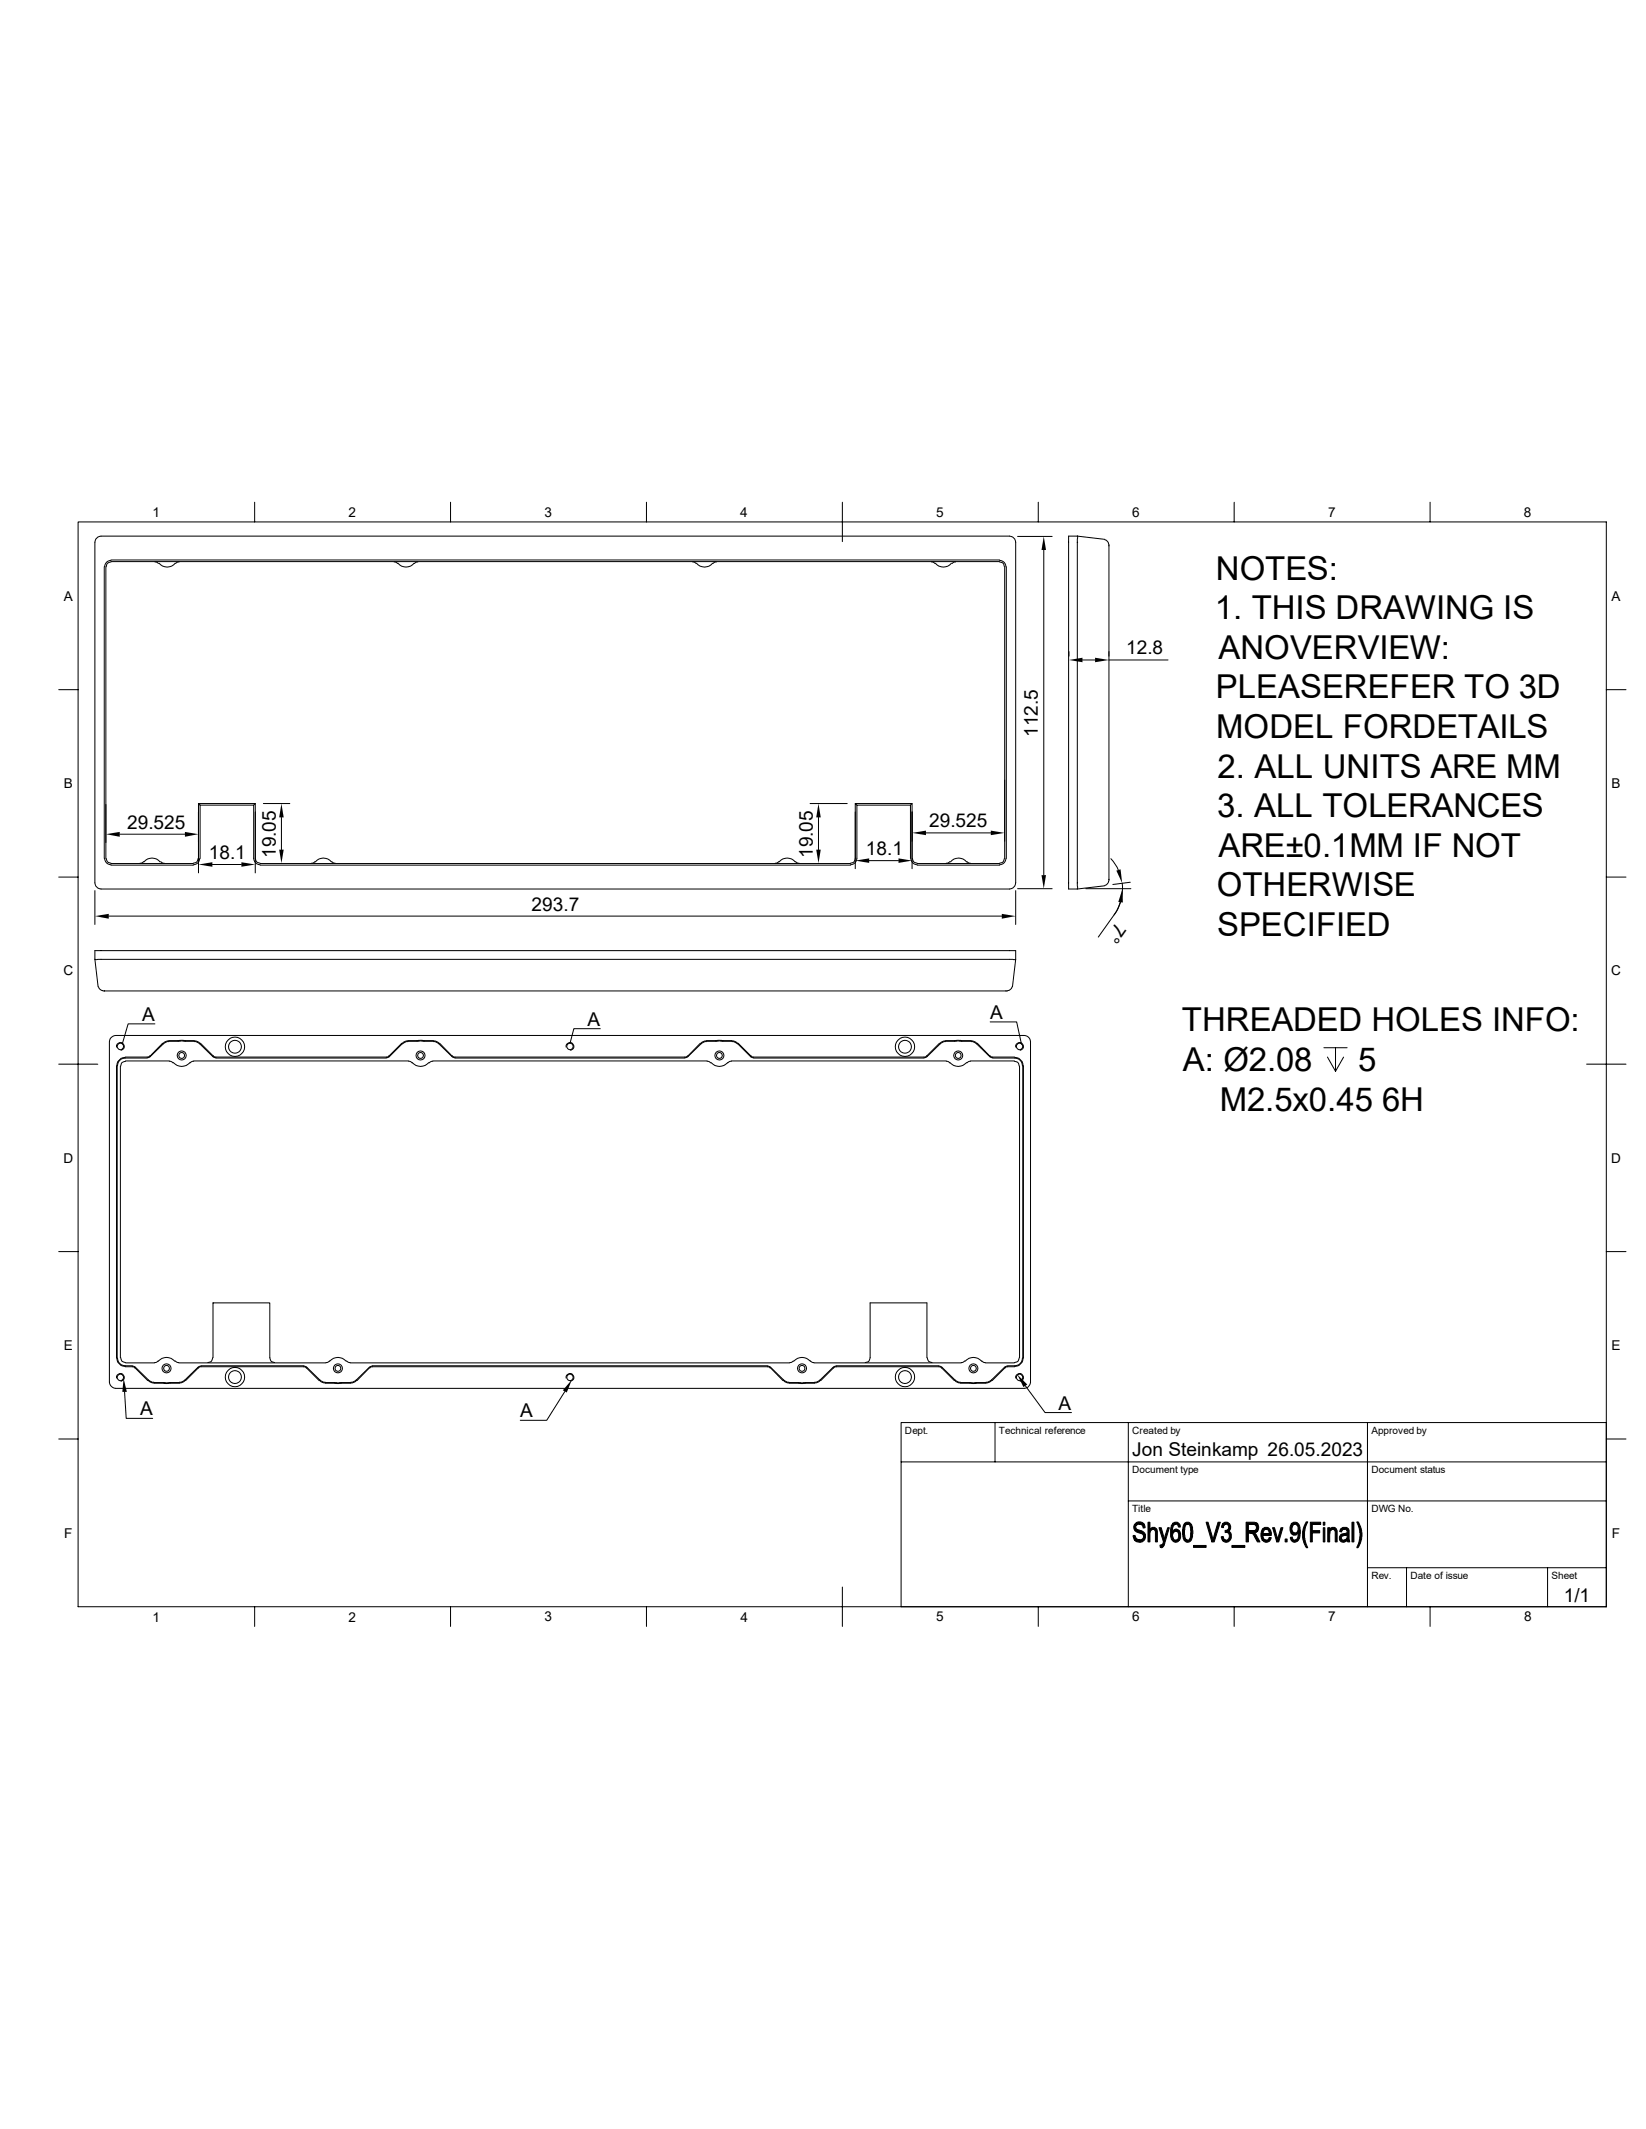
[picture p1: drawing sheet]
<svg xmlns="http://www.w3.org/2000/svg" width="216mm" height="279mm" viewBox="0 0 216 279" stroke-linecap="round" stroke-linejoin="round" font-family="sans-serif">
<g fill="none" stroke="#000" stroke-width=".13">
<path d="M10.2 68.5h200.5v142.4h-200.5zM12.4 71.2h.1M12.6 70.7l.2-.2 .5-.1h119.3l.5 .3 .1 .5v44.9l-.4 .4-.4 .2-119.4-.1-.4-.3-.2-.4v-44.7zM13.3 70.4h.1M13.7 74.4v38.2M13.9 74.4v38.2M14.6 73.5a.87 .87 0 0 0-.9 .9M14.6 73.7l-.2 .1a.52 .52 0 0 0-.5 .6M14.6 73.5h116.5M14.6 73.7h116.5M20.3 73.7l.3 .1 .2 .2M20.9 73.9a1.36 1.36 0 0 0 2.1 0"/>
<path d="M23.5 73.7l-.3 .1-.2 .2M33.4 65.9v2.6M51.7 73.7l.2 .1 .3 .2M52.2 73.9a1.36 1.36 0 0 0 2.1 0M54.8 73.7l-.2 .1-.2 .2M59.1 65.9v2.6M84.8 65.9v2.6M90.8 73.7l.3 .1 .2 .2M91.4 73.9a1.36 1.36 0 0 0 2.1 0M94 73.7l-.3 .1-.2 .2M110.5 65.9v5.2M122.2 73.7l.2 .1 .2 .2"/>
<path d="M122.7 73.9a1.36 1.36 0 0 0 2.1 0M125.3 73.7l-.2 .1-.2 .2M131.1 73.5a.87 .87 0 0 1 .9 .9M131.1 73.7l.2 .1a.52 .52 0 0 1 .4 .6M131.8 74.4v38.2M132 74.4v38.2M132.4 70.4h.1M133.2 71.2h.1M133.5 70.4h4.5M136.2 65.9v2.6M136.9 72.2v42.7M141.3 71.2h.1"/>
<path d="M141.3 71.2v44.7M141.4 70.4h-1.2v46.3h1.1M144.9 70.8a.7 .7 0 0 1 .5 .6M144.9 70.8l-3.6-.4v.8M145.5 71.4v44.2M161.9 65.9v2.6M187.6 65.9v2.6M7.7 90.5h2.5M140.2 85.5v.6M142 86.6h1.6M145.5 86.6h7.7M210.7 90.5h2.6"/>
<path d="M7.7 115.1h2.5M12.4 115.9h.1M12.4 116.9v4.4M13.3 116.7h.1M13.7 112.6a.87 .87 0 0 0 .9 .9M13.9 112.6l.1 .2a.52 .52 0 0 0 .6 .5M14.6 113.5h10.8M14.6 113.3h10.8M15.7 109.5h8.6M18.8 113.1l-.2 .1-.2 .1M18.9 113.1a1.36 1.36 0 0 1 2.1 0M21.1 113.1l.2 .1 .2 .1"/>
<path d="M26 112.6v.2a.52 .52 0 0 1-.6 .5M26 105.5h7.5l-.2 .2M26 106.6v8M26.2 112.6a.87 .87 0 0 1-.8 .9M26.2 105.7h7.1v6.9a.87 .87 0 0 0 .8 .9M26.2 105.7v6.9M26.2 105.7l-.2-.2v7.1M27.9 113.5h3.8M33.5 112.6v.2a.52 .52 0 0 0 .6 .5M33.5 105.5v9.1M34.1 113.5h77.4M34.1 113.3h77.4"/>
<path d="M34.5 105.5h3.5M36.9 107.3v4.2M41.3 113.1l-.2 .1-.2 .1M41.4 113.1a1.36 1.36 0 0 1 2.1 0M43.5 113.1l.2 .1 .3 .1M102.2 113.1l-.3 .1-.2 .1M102.2 113.1a1.36 1.36 0 0 1 2.1 0M104.4 113.1l.2 .1 .2 .1M106.3 105.5h4.8M107.4 107.3v4.2M112.2 106.6v7.4M112.2 105.5h7.4l-.2 .2"/>
<path d="M112.4 105.7l-.2-.2-.1 7.3a.52 .52 0 0 1-.6 .5M114 112.9h3.9M119.4 112.6v-6.9h-7v6.9a.87 .87 0 0 1-.9 .9M119.5 112.6a.87 .87 0 0 0 .8 .9M119.6 105.5v8.5M119.7 112.6v.2a.52 .52 0 0 0 .6 .5M120.3 113.5h10.8M120.3 113.3h10.8M121.5 109.3h8.5M124.6 113.1l-.2 .1-.3 .1M124.7 113.1a1.36 1.36 0 0 1 2.1 0M126.8 113.1l.2 .1 .3 .1"/>
<path d="M131.7 112.6v.2a.52 .52 0 0 1-.6 .5M132 112.6a.87 .87 0 0 1-.9 .9M132.4 116.7h.1M133.2 115.9h.1M133.2 116.9v4.4M133.5 116.6h4.5M141.3 115.9h.1M141.3 115.9v.8M142.4 116.6h5.9M144.9 116.2l-3.6 .5M145.4 115.6a.7 .7 0 0 1-.5 .6M145.7 112.7l.8 1.1 .2 .4"/>
<path d="M147 118.4l-.4 .9-.4 .7M147.2 115.9a5.9 5.9 0 0 1-1.1 4.2l-2 2.9M148.3 115.8l-2.3 .3M210.7 115.1h2.6M7.7 139.7h5.1M12.4 125.9v-1.1h120.8v1.1M12.4 125.9h120.8M12.4 125.9l.5 3.6M12.9 129.5a.7 .7 0 0 0 .6 .5M13.5 130h118.7M14.3 120.2h117.1M14.5 136.3l.3-.3 .4-.1h119.4l.4 .4 .2 .4v44.7l-.2 .4a.74 .74 0 0 1-.6 .4h-119.5l-.3-.3-.2-.5v-44.7z"/>
<path d="M15.3 139.9v38.3M15.3 137.4a.52 .52 0 0 1 .4-.6 .52 .52 0 0 1 .6 .4 .52 .52 0 0 1-.4 .6M15.4 139.9v38.3M15.8 139.9v38.3M16.4 138.8a1.16 1.16 0 0 0-1.1 1.1M16.5 139.3h-.2a.52 .52 0 0 0-.5 .6M16.5 139.2h5.7M19.3 138.9h-2.9a1.01 1.01 0 0 0-1 1M19.6 138.6l-.2 .1h-3M20.3 134.4h-3.5l-.8 2.6M21.3 136.9l-1.6 1.7M22.1 136.6l-.4 .1-.3 .2"/>
<path d="M22.1 136.7l-.5 .2-2 1.8-.3 .1M22.2 139.3h.3l.2 .2M22.7 139.4a1.45 1.45 0 0 0 2.2 0M23.6 136.5l-1.5 .1M23.6 136.6h.5M23.6 136.6l-1.5 .1M23.6 136.7h.4M24.1 136.5l1.4 .1M24.1 136.6l1.4 .1M25.4 139.3h-.3l-.2 .2M25.4 139.2h28.2M25.5 136.6l.4 .1 .3 .2"/>
<path d="M25.5 136.7l.5 .2 2 1.8 .3 .1M26.3 136.9l1.7 1.7M28 138.6l.2 .1h22.6l.2-.1M28.3 138.9h22.4M52.7 136.9l-1.7 1.7M52.7 137l-1.7 1.7-.3 .1M53.5 136.6l-.4 .1-.4 .2M53.5 136.7h-.2l-.5 .3M53.6 139.3h.2l.3 .2M54.1 139.4a1.45 1.45 0 0 0 2.2 0M54.9 136.5l-1.4 .1M54.9 136.6h.5"/>
<path d="M54.9 136.6l-1.4 .1M54.9 136.7h.5M55.4 136.5l1.5 .1M55.4 136.6l1.5 .1M56.8 139.3h-.3l-.2 .2M56.8 139.2h36M56.9 136.6l.4 .1 .3 .2M56.9 136.7l.5 .2 2 1.8 .3 .1M57.7 136.9l1.6 1.7M59.4 138.6l.2 .1h30.3l.3-.1M59.7 138.9h30.1M74.3 137.4a.52 .52 0 0 1 .4-.6 .52 .52 0 0 1 .6 .4 .52 .52 0 0 1-.5 .6"/>
<path d="M78.7 135h-3.4l-.5 1.9M91.9 136.9l-1.7 1.7M92.7 136.6l-.5 .1-.3 .2M92.7 136.7l-.6 .2-1.9 1.8-.4 .1M92.8 139.3h.2l.2 .2M93.3 139.4a1.45 1.45 0 0 0 2.2 0M94.1 136.5l-1.4 .1M94.1 136.6h.5M94.1 136.6l-1.4 .1M94.1 136.7h.5M94.6 136.5l1.4 .1M94.6 136.6l1.4 .1"/>
<path d="M95.9 139.3h-.2l-.2 .2M95.9 139.2h28.2M96 136.6l.4 .1 .4 .2M96 136.7h.2l.5 .3M96.8 137l1.7 1.7 .3 .1M96.8 136.9l1.7 1.7M98.5 138.6l.3 .1h22.5l.2-.1M98.8 138.9h22.4M123.2 136.9l-1.7 1.7M124 136.6l-.4 .1-.3 .2M124 136.7l-.5 .2-2 1.8-.3 .1M124.1 139.3h.3l.2 .2"/>
<path d="M124.6 139.4a1.45 1.45 0 0 0 2.2 0M125.4 136.5l-1.4 .1M125.4 136.6h.5M125.4 136.6l-1.4 .1M125.5 136.7h.4M125.9 136.5l1.5 .1M125.9 136.6l1.5 .1M127.3 139.3h-.3l-.2 .2M127.3 139.2h5.8M127.4 136.6l.4 .1 .3 .2M127.4 136.7l.5 .2 2 1.8 .3 .1M128.2 136.9l1.6 1.7"/>
<path d="M129.9 138.6l.2 .1h3M129.9 134.1h3.4l.7 2.9M130.2 138.9h2.9a1.01 1.01 0 0 1 1 1M132.8 129.5a.7 .7 0 0 1-.6 .5M133.1 139.3h.1a.52 .52 0 0 1 .5 .6M133.1 138.8a1.16 1.16 0 0 1 1.1 1.1M133.2 125.9l-.4 3.6M133.2 137.4a.52 .52 0 0 1 .4-.6 .52 .52 0 0 1 .6 .4 .52 .52 0 0 1-.4 .6M133.7 139.9v38.3M134.2 139.9v38.3M173.7 137.5h3M175.2 137.5v3.1l-1.1-1.9"/>
<path d="M176.2 138.7l-1 1.9M208.1 139.7h5.2M7.7 164.3h2.5M15.3 178.2a1.16 1.16 0 0 0 1.1 1.1M15.4 178.2a1.01 1.01 0 0 0 1 1h1M15.8 178.2l.1 .2a.52 .52 0 0 0 .6 .4M16.4 179.4h1l.3 .1M16.5 178.9h3.8M17.4 179.3l.3 .1 1.9 1.8 .6 .2M17.7 179.5l1.7 1.7M20.7 178.6l-.2 .2h-.2M20.7 178.6a1.45 1.45 0 0 1 2.2 0"/>
<path d="M23 178.6l.2 .2h.3M23.5 178.9h19.3M26 179.5l.3-.1h13.6l.3 .1M26 179.5l-1.7 1.7M26.4 179.3l-.4 .1-1.9 1.8-.6 .2M26.4 179.2h13.4M27.9 178.2v.2a.52 .52 0 0 1-.6 .4M27.9 178.2v-7.2h7.5v7.4a.52 .52 0 0 0 .6 .4M39.8 179.3l.4 .1 1.9 1.8 .6 .2M40.2 179.5l1.7 1.7M43.2 178.6a1.45 1.45 0 0 1 2.2 0M43.2 178.6l-.2 .2h-.2"/>
<path d="M45.5 178.6l.2 .2h.2M45.9 178.9h57.7M48.5 179.5l-1.7 1.7M48.5 179.5l.3-.1h52l.2 .1M48.9 179.3l-.4 .1-1.9 1.8-.6 .2M48.9 179.2h51.8M100.7 179.3l.3 .1 2 1.8 .5 .2M101 179.5l1.7 1.7M104.1 178.6l-.3 .2h-.2M104.1 178.6a1.45 1.45 0 0 1 2.2 0M106.3 178.6l.2 .2h.3M106.8 178.9h19.3"/>
<path d="M109.3 179.5l.3-.1h13.6l.3 .1M109.3 179.5l-1.6 1.7M109.7 179.3l-.4 .1-1.9 1.8-.6 .2M109.7 179.2h13.4M121.6 178.2v-7.2h-7.5v7.4a.52 .52 0 0 1-.6 .4M121.6 178.2l.1 .2a.52 .52 0 0 0 .6 .4M123.1 179.3l.4 .1 1.9 1.8 .6 .2M123.5 179.5l1.7 1.7M126.5 178.6l-.2 .2h-.2M126.6 178.6a1.45 1.45 0 0 1 2.2 0M128.8 178.6l.2 .2h.2M129.2 178.9h3.9"/>
<path d="M131.8 179.5l-1.7 1.7M132.2 179.3l-.4 .1-1.9 1.8-.6 .2M133.1 179.4h-1l-.3 .1M133.7 178.2l-.1 .2a.52 .52 0 0 1-.5 .4M134.1 178.2a1.01 1.01 0 0 1-1 1h-.9M134.2 178.2a1.16 1.16 0 0 1-1.1 1.1M210.7 164.3h2.6M7.7 188.8h2.5M15.3 180.8a.52 .52 0 0 1 .4-.5 .52 .52 0 0 1 .6 .4 .52 .52 0 0 1-.4 .6M16.3 182.7l.3 3.4h3.4M19.4 181.1l.4 .3 .4 .1M20.2 181.5l1.4 .1"/>
<path d="M20.2 181.4l1.4 .1M21.6 181.5h.5M21.6 181.4h.5M23.5 181.5l-1.4 .1M23.5 181.4l-1.4 .1M24.3 181.1l-.3 .3-.5 .1M41.9 181.1l.3 .3 .5 .1M42.7 181.5l1.4 .1M42.7 181.4l1.4 .1M44.1 181.5h.5M44.1 181.4h.4M46 181.5l-1.4 .1"/>
<path d="M46 181.4l-1.4 .1M46.8 181.1l-.4 .3-.4 .1M74.1 182.6l-2.4 3.8h-3.5M74.3 180.8a.52 .52 0 0 1 .4-.5 .52 .52 0 0 1 .6 .4 .52 .52 0 0 1-.5 .6M102.7 181.1l.4 .3 .4 .1M103.5 181.5l1.4 .1M103.5 181.4l1.4 .1M104.9 181.5h.6M105 181.4h.4M106.8 181.5l-1.3 .1M106.8 181.4l-1.3 .1M107.6 181.1l-.3 .3-.5 .1"/>
<path d="M118.2 191.9h92.5M125.2 181.1l.4 .3 .4 .1M126 181.5l1.4 .1M126 181.4l1.4 .1M127.4 181.5h.5M127.5 181.4h.4M129.3 181.5l-1.4 .1M129.3 181.4l-1.4 .1M130.1 181.1l-.3 .3-.5 .1M130.5 186.7v5.2M133.2 180.8a.52 .52 0 0 1 .4-.5 .52 .52 0 0 1 .6 .4 .52 .52 0 0 1-.4 .6M134.5 181.9l2.6 3.5h3.4"/>
<path d="M148 197h62.7M148 186.7v24.2M179.4 186.7v24.2M210.7 188.8h2.6M210.7 186.7h-92.5v24.2M33.4 210.9v2.5M59.1 210.9v2.5M84.8 210.9v2.5M110.5 208.3v5.1M136.2 210.9v2.5M161.9 210.9v2.5M179.4 205.7h31.3"/>
<path d="M184.5 205.7v5.2M187.6 210.9v2.5M203 205.7v5.2"/>
<circle cx="15.8" cy="137.3" r=".43"/>
<circle cx="23.8" cy="138.5" r=".39"/>
<circle cx="23.8" cy="138.5" r=".59"/>
<circle cx="30.8" cy="137.4" r="1.27"/>
<circle cx="30.8" cy="137.4" r=".85"/>
<circle cx="55.2" cy="138.5" r=".39"/>
<circle cx="55.2" cy="138.5" r=".59"/>
<circle cx="74.8" cy="137.3" r=".43"/>
<circle cx="94.4" cy="138.5" r=".39"/>
<circle cx="94.4" cy="138.5" r=".59"/>
<circle cx="118.7" cy="137.4" r="1.27"/>
<circle cx="118.7" cy="137.4" r=".85"/>
<circle cx="125.7" cy="138.5" r=".39"/>
<circle cx="125.7" cy="138.5" r=".59"/>
<circle cx="133.7" cy="137.3" r=".43"/>
<circle cx="21.8" cy="179.6" r=".39"/>
<circle cx="21.8" cy="179.6" r=".59"/>
<circle cx="44.3" cy="179.6" r=".39"/>
<circle cx="44.3" cy="179.6" r=".59"/>
<circle cx="105.2" cy="179.6" r=".39"/>
<circle cx="105.2" cy="179.6" r=".59"/>
<circle cx="127.7" cy="179.6" r=".39"/>
<circle cx="127.7" cy="179.6" r=".59"/>
<circle cx="15.8" cy="180.8" r=".43"/>
<circle cx="30.8" cy="180.7" r="1.27"/>
<circle cx="30.8" cy="180.7" r=".85"/>
<circle cx="74.8" cy="180.8" r=".43"/>
<circle cx="118.7" cy="180.7" r="1.27"/>
<circle cx="118.7" cy="180.7" r=".85"/>
<circle cx="133.7" cy="180.8" r=".43"/>
</g>
<g fill="#000" stroke="#000" stroke-width=".13">
<path d="M148.8 200.1a.79 .79 0 0 1 1.3-.1h-.7a.39 .39 0 0 0-.4 .4 .39 .39 0 0 0 .4 .4 .84 .84 0 0 1 .8 1.2 .85 .85 0 0 1-1.4 .1h.7a.45 .45 0 0 0 .5-.4 .45 .45 0 0 0-.5-.5 .78 .78 0 0 1-.7-1z" fill-rule="evenodd"/>
<path d="M150.6 199.8h.2v.9h.5l-.3 .1-.1 .2-.1 1.4h-.2z" fill-rule="evenodd"/>
<path d="M153.8 199.9a.59 .59 0 0 1 .7-.1 .59 .59 0 0 1 .3 .6h-.2l-.3-.4h-.5z" fill-rule="evenodd"/>
<path d="M155.4 199.9a.66 .66 0 0 1 .7 0 .66 .66 0 0 1 .3 .6v.8a.91 .91 0 0 1-.6 1.1l-.3-.1-.2-.2h.5a.71 .71 0 0 0 .4-.9 1.31 1.31 0 0 0-.3-1.2h-.6z" fill-rule="evenodd"/>
<path d="M158.2 199.8h.3l.5 1.8 .1 .5-.1 .3z" fill-rule="evenodd"/>
<path d="M159.8 199.8h.3l-.8 2.6h-.3z" fill-rule="evenodd"/>
<path d="M160.4 200h.4l-.2 .2-.2 .3-.2-.1z" fill-rule="evenodd"/>
<path d="M160.4 199.9a.63 .63 0 0 1 .9 .1 .63 .63 0 0 1-.1 .9h-.5a.43 .43 0 0 0 .5-.4 .43 .43 0 0 0-.4-.5h-.4z" fill-rule="evenodd"/>
<path d="M163.4 199.8h1.1l.5 .2-1.3 .1v.8h1.3l-.4 .3h-.9v1.2h-.3z" fill-rule="evenodd"/>
<path d="M164.4 200.1l.6-.1 .1 .5-.1 .4h-1.3h.6a.43 .43 0 0 0 .5-.4 .43 .43 0 0 0-.4-.4z" fill-rule="evenodd"/>
<path d="M169.4 200h.5a.63 .63 0 0 0-.4 .6 .63 .63 0 0 0 .4 .6l-.5 .1a1.28 1.28 0 0 1 0-1.3z" fill-rule="evenodd"/>
<path d="M169.5 199.9a.64 .64 0 0 1 1 .5l.1 .9-.2 .6-.1 .2h-.5a.86 .86 0 0 0 .5-.9v-.1h-.2a.68 .68 0 0 0-.2-1.1h-.5z" fill-rule="evenodd"/>
<path d="M171.3 199.7h.2l-.3 .8-.1 1.3 .2 .8 .2 .5h-.2l-.4-1.3v-1z" fill-rule="evenodd"/>
<path d="M171.9 199.8h1.3v.3h-1.1v.8h1v.3h-1v1.2h-.2z" fill-rule="evenodd"/>
<path d="M173.6 199.8h.2v.4h-.2z" fill-rule="evenodd"/>
<path d="M178 199.7a.52 .52 0 0 1 .4 .5l.2 1v.8l-.3 .9-.2 .2h-.1l.3-.7 .1-.8-.1-1z" fill-rule="evenodd"/>
<path d="M148.6 201.5h.3a.66 .66 0 0 0 .6 .6h-.7z" fill-rule="evenodd"/>
<path d="M149.4 200h.7l.1 .5h-.3l-.1-.3z" fill-rule="evenodd"/>
<path d="M150.9 200.6a.55 .55 0 0 1 .7-.1 .55 .55 0 0 1 .2 .7v1.2h-.2l-.1-1.5-.2-.2h-.5z" fill-rule="evenodd"/>
<path d="M152.1 202.8h.6v.1a.36 .36 0 0 1-.5 .2z" fill-rule="evenodd"/>
<path d="M152 200.5h.3l.4 1.5-.1 .4z" fill-rule="evenodd"/>
<path d="M153.2 200.5h.2l-.7 2.2v.1h-.4h.1l.1-.2z" fill-rule="evenodd"/>
<path d="M153.7 200.2l.1-.2h.4a.81 .81 0 0 0-.4 1h.2a.7 .7 0 0 0 .2 1.1h.5a.61 .61 0 0 1-.7 .2 .61 .61 0 0 1-.4-.6l-.1-1z" fill-rule="evenodd"/>
<path d="M153.8 200.9a.48 .48 0 0 1 .9 0l-.6 .1h-.1h-.2z" fill-rule="evenodd"/>
<path d="M154.2 201l.5-.1a1.2 1.2 0 0 1 0 1.2h-.5a.67 .67 0 0 0 .1-1.1z" fill-rule="evenodd"/>
<path d="M155.3 200.1l.4-.1a.81 .81 0 0 0-.3 .9v.1a1.05 1.05 0 0 0 .4 1.1h-.5l-.1-.2-.1-1.2z" fill-rule="evenodd"/>
<path d="M156.5 202.8h1.7v.3h-1.7z" fill-rule="evenodd"/>
<path d="M160.2 201.7l.2-.1 .1 .4 .3 .1h-.4z" fill-rule="evenodd"/>
<path d="M160.7 200.8l.5 .1-.1 .1 .2 .1h-.6z" fill-rule="evenodd"/>
<path d="M160.9 201.1h.4a.74 .74 0 0 1 .1 1 .74 .74 0 0 1-1 .1v-.1h.4a.55 .55 0 0 0 .4-.5 .55 .55 0 0 0-.3-.5z" fill-rule="evenodd"/>
<path d="M161.6 202.8h1.7v.3h-1.7z" fill-rule="evenodd"/>
<path d="M164 201.2h.6l.7 1.2h-.4l-.5-1-.2-.2z" fill-rule="evenodd"/>
<path d="M165.6 200.7h.5l-.3 .1-.1 .5h1.1v.2h-1.1l.1 .5 .3 .1h-.5a1.61 1.61 0 0 1 0-1.4z" fill-rule="evenodd"/>
<path d="M165.7 200.6a.68 .68 0 0 1 .8 0 .68 .68 0 0 1 .3 .7h-1.1h.8l-.1-.4-.1-.2h-.7z" fill-rule="evenodd"/>
<path d="M165.6 202.1h.6l.2-.1 .1-.2h.3a.67 .67 0 0 1-.5 .6 .67 .67 0 0 1-.7-.3z" fill-rule="evenodd"/>
<path d="M166.9 200.5h.3l.4 1.4-.1 .5z" fill-rule="evenodd"/>
<path d="M168 200.5h.3l-.6 1.9h-.2z" fill-rule="evenodd"/>
<path d="M168.6 202h.2v.4h-.2z" fill-rule="evenodd"/>
<path d="M169.2 201.8l.3-.1v.2l.2 .2h.6a.56 .56 0 0 1-.7 .2 .56 .56 0 0 1-.4-.5z" fill-rule="evenodd"/>
<path d="M169.4 201.3l.9-.2a.54 .54 0 0 1-.9 .2z" fill-rule="evenodd"/>
<path d="M173.6 200.5h.2v1.9h-.2z" fill-rule="evenodd"/>
<path d="M174.2 200.5h.2v.2h.3l-.2 .3-.1 1.4h-.2z" fill-rule="evenodd"/>
<path d="M174.4 200.7h.4z" fill-rule="evenodd"/>
<path d="M174.5 200.6a.56 .56 0 0 1 .7-.1 .56 .56 0 0 1 .2 .7v1.2h-.3v-1.4a.29 .29 0 0 0-.3-.3h-.3z" fill-rule="evenodd"/>
<path d="M175.8 200.8l.1-.1h.5h-.3l-.1 .3h-.3z" fill-rule="evenodd"/>
<path d="M175.9 201.4h.8l-.3 .1a.34 .34 0 0 0-.4 .2 .34 .34 0 0 0 .1 .4l.6 .1a.56 .56 0 0 1-.9 .1 .56 .56 0 0 1 .1-.9z" fill-rule="evenodd"/>
<path d="M176.2 202.1h.5v.1z" fill-rule="evenodd"/>
<path d="M175.9 200.6a.61 .61 0 0 1 .7-.1 .61 .61 0 0 1 .4 .6v1v.3h-.2l-.1-.3h-.3l.3-.3v-.4h-.8l.4-.1a.29 .29 0 0 0 .4-.3 .29 .29 0 0 0-.3-.3h-.5z" fill-rule="evenodd"/>
<path d="M177.3 199.8h.3v2.6h-.3z" fill-rule="evenodd"/>
</g>
<g fill="#000">
<path d="M136.9 70.4l.3 1.8h-.6zM140.2 86.6l1.8-.3v.6zM143.6 86.3l1.9 .3-1.9 .3zM12.4 120.2l1.9-.3v.7zM13.9 109.5l1.8-.3v.6zM24.3 109.2l1.7 .3-1.7 .3zM26 113.5l1.9-.3v.5zM31.7 113.2l1.8 .3-1.8 .2zM36.9 105.5l.3 1.8h-.6zM36.6 111.5h.6l-.3 1.8zM107.4 105.5l.3 1.8h-.6zM107.1 111.5h.6l-.3 1.8z"/>
<path d="M112.2 112.9l1.8-.3v.6zM117.9 112.6l1.7 .3-1.7 .3zM119.6 109.3l1.9-.3v.6zM130 109l1.8 .3-1.8 .3zM131.4 119.9l1.8 .3-1.8 .4zM136.6 114.9h.6l-.3 1.7zM147.2 116.6l.1 1.8h-.6zM146.4 114.3l.6-.2 .2 1.8zM16.2 180.9l.4 1.8h-.6zM75 181.1l-.7 1.7-.5-.3zM133.4 180.4l1.3 1.3-.5 .3z"/>
</g>
<g font-size="4.3">
<text x="159.5" y="76.1">NOTES:</text>
<text x="159.3" y="81.3">1. THIS DRAWING IS</text>
<text x="159.8" y="86.5">ANOVERVIEW:</text>
<text x="159.5" y="91.7">PLEASEREFER TO 3D</text>
<text x="159.5" y="96.9">MODEL FORDETAILS</text>
<text x="159.6" y="107.3">3. ALL TOLERANCES</text>
<text x="159.7" y="102.1">2. ALL UNITS ARE MM</text>
<text x="159.8" y="112.4">ARE±0.1MM IF NOT</text>
<text x="159.6" y="117.6">OTHERWISE</text>
<text x="159.6" y="122.9">SPECIFIED</text>
<text x="155" y="135.3">THREADED HOLES INFO:</text>
<text x="155.2" y="140.6">A: Ø2.08</text>
<text x="178.2" y="140.6">5</text>
<text x="160" y="145.8">M2.5x0.45 6H</text>
</g>
<g font-size="2.5">
<text x="147.7" y="85.9">12.8</text>
<text x="136.1" y="96.7" transform="rotate(-90 136.1 96.7)">112.5</text>
<text x="16.7" y="108.8">29.525</text>
<text x="27.4" y="112.7">18.1</text>
<text x="36.2" y="112.6" transform="rotate(-90 36.2 112.6)">19.05</text>
<text x="106.6" y="112.6" transform="rotate(-90 106.6 112.6)">19.05</text>
<text x="113.6" y="112.2">18.1</text>
<text x="121.9" y="108.5">29.525</text>
<text x="69.7" y="119.5">293.7</text>
<text x="146.4" y="121" transform="rotate(126 146.4 121)">7°</text>
<text x="18.6" y="134">A</text>
<text x="77" y="134.7">A</text>
<text x="129.9" y="133.8">A</text>
<text x="18.4" y="185.8">A</text>
<text x="138.9" y="185">A</text>
<text x="68.2" y="186">A</text>
<text x="148.5" y="191.1">Jon Steinkamp 26.05.2023</text>
<text x="205.1" y="210.2">1/1</text>
</g>
<g font-size="1.8">
<text x="20" y="67.9">1</text>
<text x="45.7" y="67.9">2</text>
<text x="71.4" y="67.9">3</text>
<text x="97.1" y="67.9">4</text>
<text x="122.8" y="67.8">5</text>
<text x="148.5" y="67.9">6</text>
<text x="174.2" y="67.9">7</text>
<text x="199.9" y="67.9">8</text>
<text x="8.4" y="78.9">A</text>
<text x="211.4" y="78.9">A</text>
<text x="8.4" y="103.5">B</text>
<text x="211.4" y="103.5">B</text>
<text x="8.3" y="128">C</text>
<text x="211.3" y="128">C</text>
<text x="8.3" y="152.6">D</text>
<text x="211.3" y="152.6">D</text>
<text x="8.4" y="177.2">E</text>
<text x="211.4" y="177.2">E</text>
<text x="8.4" y="201.8">F</text>
<text x="211.4" y="201.8">F</text>
<text x="20" y="212.8">1</text>
<text x="45.7" y="212.8">2</text>
<text x="71.4" y="212.8">3</text>
<text x="97.1" y="212.8">4</text>
<text x="122.8" y="212.8">5</text>
<text x="148.5" y="212.8">6</text>
<text x="174.2" y="212.8">7</text>
<text x="199.9" y="212.8">8</text>
</g>
<g font-size="1.3">
<text x="118.7" y="188.1">Dept.</text>
<text x="131" y="188.1">Technical reference</text>
<text x="148.5" y="188.1">Created by</text>
<text x="179.9" y="188.1">Approved by</text>
<text x="148.5" y="193.3">Document type</text>
<text x="179.9" y="193.3">Document status</text>
<text x="148.5" y="198.4">Title</text>
<text x="179.9" y="198.4">DWG No.</text>
<text x="179.9" y="207.2">Rev.</text>
<text x="185" y="207.2">Date of issue</text>
<text x="203.5" y="207.2">Sheet</text>
</g>
</svg>
